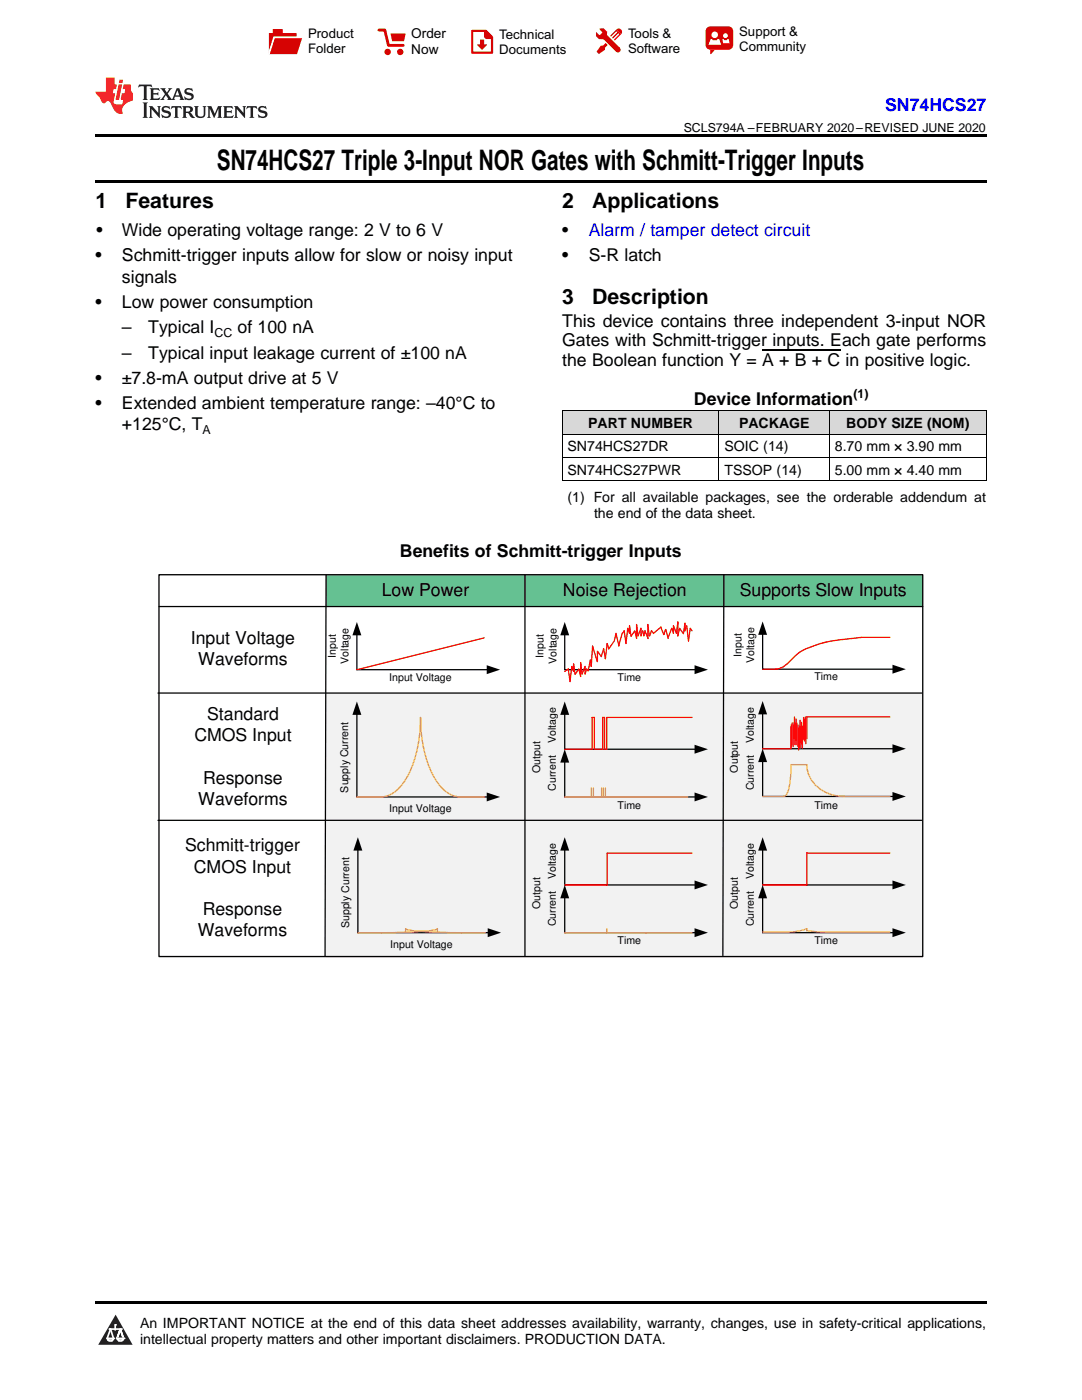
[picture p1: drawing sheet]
<svg xmlns="http://www.w3.org/2000/svg" width="216mm" height="279mm" viewBox="0 0 216 279" stroke-linecap="round" stroke-linejoin="round" font-family="sans-serif">
<g fill="#d8d8d8">
<path d="M112.2 82h31.3v4.7h-31.3z"/>
<path d="M143.5 82h22v4.7h-22z"/>
<path d="M165.5 82h31.3v4.7h-31.3z"/>
</g>
<path d="M23.1 262.4l3.4 6h-6.9z" fill-rule="evenodd" fill="#231f20"/>
<path d="M21.4 267.1h1.2l-.3 .5h-.3a.55 .55 0 0 1-.6-.5z" fill-rule="evenodd" fill="#fff"/>
<path d="M21.4 267.1h1.2l-.3 .5h-.3a.55 .55 0 0 1-.6-.5z" fill="none" stroke="#231f20" stroke-width=".34"/>
<path d="M21.4 267.1l1.2 .1-.3 .4h-.5z" fill="none" stroke="#fff" stroke-width=".34"/>
<path d="M23 265.3h.1" fill="none" stroke="#fff" stroke-width=".34"/>
<path d="M23 264.4v.9z" fill="#fff"/>
<path d="M23 264.4v.9z" fill="none" stroke="#fff" stroke-width=".34"/>
<circle cx="23" cy="264.4" r=".17" fill="#fff"/>
<path d="M21.9 265.2h.1" fill="none" stroke="#fff" stroke-width=".34"/>
<path d="M21.9 265.2h2.3z" fill="#fff"/>
<path d="M21.9 265.2h2.3z" fill="none" stroke="#fff" stroke-width=".34"/>
<circle cx="24.2" cy="265.2" r=".17" fill="#fff"/>
<path d="M23.3 267.1h.1" fill="none" stroke="#fff" stroke-width=".34"/>
<path d="M24 265.2l-.7 1.9z" fill-rule="evenodd" fill="#fff"/>
<path d="M24 265.2l-.7 1.9z" fill="none" stroke="#fff" stroke-width=".34"/>
<path d="M24 265.2l.7 1.9z" fill-rule="evenodd" fill="#fff"/>
<path d="M24 265.2l.7 1.9z" fill="none" stroke="#fff" stroke-width=".34"/>
<path d="M24.6 267.1h.1" fill="none" stroke="#fff" stroke-width=".34"/>
<circle cx="21.4" cy="267.1" r=".17" fill="#fff"/>
<path d="M22.1 265.2l-.7 1.9z" fill="#fff"/>
<path d="M22.1 265.2l-.7 1.9z" fill="none" stroke="#fff" stroke-width=".34"/>
<path d="M22.1 265.2l.5 1.9z" fill="#fff"/>
<path d="M22.1 265.2l.5 1.9z" fill="none" stroke="#fff" stroke-width=".34"/>
<circle cx="22.6" cy="267.1" r=".17" fill="#fff"/>
<path d="M23.4 267.1h1.3a.65 .65 0 0 1-.7 .5 .65 .65 0 0 1-.6-.5z" fill-rule="evenodd" fill="#fff"/>
<path d="M23.4 267.1h1.3a.65 .65 0 0 1-.7 .5 .65 .65 0 0 1-.6-.5z" fill="none" stroke="#231f20" stroke-width=".34"/>
<path d="M23.4 267.1h1.3l-.4 .5h-.6z" fill="none" stroke="#fff" stroke-width=".34"/>
<path d="M23.3 267.1h.1" fill="none" stroke="#fff" stroke-width=".34"/>
<circle cx="24.7" cy="267.1" r=".17" fill="#fff"/>
<path d="M19 259.7h177.8v.5h-177.8z" fill="#000"/>
<path d="M65.1 114.7h119v6.3h-119z" fill-rule="evenodd" fill="#65c192"/>
<path d="M65.1 138.3h119v52.8h-119z" fill-rule="evenodd" fill="#f2f2f2"/>
<path d="M31.7 114.7h152.4v76.2h-152.4z" fill="none" stroke="#000" stroke-width=".26"/>
<g fill="none" stroke="#000" stroke-width=".25">
<path d="M65.1 114.8l-.2 76M104.7 114.8v76M144.4 114.7l-.2 76M31.5 138.3h152.4M31.7 121h152.4M71.2 126.6v7.1h26.1M112.7 126.6v7.1h26.1M152.2 126.5v7.1h26.1M71.2 142.4v16.7h26.1M112.7 152v7.1h26.1M112.7 142.4v7.1h26.1M152.2 151.9v7.1h26.1"/>
<path d="M152.2 142.3v7.1h26.1M31.5 163.7h152.4M71.4 169.5v16.6h26.1M112.7 179.1v7h26.1M112.7 169.5v7.1h26.1M152.2 179.1v7h26.1M152.2 169.5v7.1h26.1"/>
</g>
<g fill="#000">
<path d="M71.2 124.1l.9 2.7h-1.8zM97.1 132.8l2.7 .9-2.7 .8zM112.7 124.1l.9 2.7h-1.8zM138.6 132.8l2.7 .9-2.7 .8zM152.2 124l.9 2.7h-1.8zM178.1 132.7l2.6 .9-2.6 .8zM71.2 140l.9 2.7h-1.8zM97.1 158.2l2.7 .9-2.7 .8zM112.7 140l.9 2.7h-1.8zM112.7 149.5l.9 2.7h-1.8zM138.6 158.2l2.7 .9-2.7 .8zM138.6 148.6l2.7 .9-2.7 .9z"/>
<path d="M152.2 139.9l.9 2.7h-1.8zM152.2 149.4l.9 2.7h-1.8zM178.1 158.1l2.6 .9-2.6 .8zM178.1 148.5l2.6 .9-2.6 .9zM71.4 167.1l.9 2.7h-1.8zM112.7 167.1l.9 2.7h-1.8zM112.7 176.6l.9 2.7h-1.8zM138.6 175.7l2.7 .9-2.7 .9zM152.2 167.1l.9 2.7h-1.8zM152.2 176.6l.9 2.7h-1.8zM178.1 175.7l2.6 .9-2.6 .9zM97.3 185.2l2.7 .9-2.7 .9z"/>
<path d="M138.6 185.2l2.7 .9-2.7 .9zM178.1 185.2l2.6 .9-2.6 .9z"/>
</g>
<path d="M71.2 159.1h4.8a6.2 6.2 0 0 0 4.9-3.5 24.2 24.2 0 0 0 3-12.4 23.1 23.1 0 0 0 3.7 13.4 5.7 5.7 0 0 0 4.2 2.5h4.8M157.8 152.6h3.2a6.8 6.8 0 0 0 6.3 6.3l1.1 .1M80.9 186.1v-.8l.2 .2a53.7 53.7 0 0 0 10.9 .6h4.8M87.3 186.1v-.8l-.1 .2a53.7 53.7 0 0 1-11 .6h-4.8M112.7 186.1h25.4M121.1 185.3v.8" fill="none" stroke="#ffc000" stroke-width=".26"/>
<g fill="none" stroke="#f00" stroke-width=".25">
<path d="M96.6 127.3l-25.4 6.4M114.1 133l-.4 3-.3-2.5-.7 .5M114.2 133l.2 1v-1.5l.4 2.1M115.5 133.6l-.7 .9M115.5 133.5l.4 1.5v-2.8l.2 2.3 .6-1.5v1.5l.3-1M119.2 132.1l-1-3.2-.2 4.1-.2-1.3-.4 2.2-.3-.4M119.2 129.9v2.1M119.3 130l.6 1M121.5 129.4l-.3-1-.4 3.1-.4-2.1-.4 1.7M122.5 128l-1 1.5M122.6 127.9l.3-1.5 .6 2.5M124.2 126.4l-.8 2.5"/>
<path d="M125.3 125.4l-.4 3-.3-2.5-.4 .5M125.3 125.4l.3 1v-1.5l.3 2.1M126.6 126l-.6 .9M126.7 125.9l.3 1.5v-2.8l.3 2.3 .6-1.5v1.5l.3-1M128.3 125.9l.2 1M128.7 125.9l.6 1.5M128.7 125.9l-.3 1M129.6 126.9l-.3-2.3v2.8M130 125.9l-.3 1M130 125.9l.4 .5M131.8 125.1l.6 1.6M131.9 125.1l-1.4 1.2"/>
<path d="M132.8 125.6l-.3 1M132.8 125.6l.5 1.8M134 125.4l-.6 1.7M135.6 125.4l-.3 1.5v-2.8l-.3 2.3-.6-1.5v1.5l-.3-1M135.7 125.5l.6 .9M137 124.9l-.3 1v-1.5l-.3 2.1M137 124.9l.4 3 .3-2.5 .4 .5M152.2 133.6h2.4M171.9 127.2h5.7M112.7 149.5h5.5v-6.3h.4v6.3M118.7 149.5h1.6v-6.3h.3v6.3M121.1 143.2v6.3h-.4"/>
<path d="M121.2 143.2h16.9M157.8 145.1v4.3h-5.6M157.9 144.7v4.3M158.1 144.3v4.3M158.2 144.7v4.3M158.4 144.2v4.4M158.5 143.1v4.3M158.7 144.3v4.3M158.8 143.5v4.3M159 144.3v4.3M159.2 144.7v4.3M159.4 145.3v4.4"/>
<path d="M159.6 144.9v4.4M159.6 143.7v4.4M159.8 144.9v4.4M160 144.1v4.4M160.1 144.9v4.4M160.3 143.2v4.3M160.5 143.5v4.4M160.7 143.1v4.3M160.8 144.1v4.3M177.6 143.1h-16.6v4.3M138.1 170.3h-16.9v6.3h-8.5M161 170.2v6.4h-8.8"/>
<path d="M161 170.3h16.6"/>
</g>
<path d="M112.7 159.1h24.6M118 157.3v1.8M118.4 157.3v1.8M120 157.3v1.8M120.4 157.3v1.8M120.8 157.3v1.8M157.8 152.6v2.2l-.2 1.9a2.87 2.87 0 0 1-1.2 2.3h-4.2M168.4 159h9.2M161 185.3l-1.5 .5-1.4 .2h-5.9M161 185.4v.3l3.1 .3h13.5" fill="none" stroke="#ffc000" stroke-width=".25"/>
<path d="M171.9 127.2a34 34 0 0 0-11 2.2 11.6 11.6 0 0 0-3.9 3.2 3.6 3.6 0 0 1-2.4 1" fill="none" stroke="#f00" stroke-width=".26"/>
<path d="M112.2 95.9h84.6M112.2 91.3h84.6M112.2 86.6h84.6M112.2 82h84.6M112.2 82v14M143.5 82v14M165.5 82v14M196.8 82v14" fill="none" stroke="#000" stroke-width=".2"/>
<path d="M19 35.9h177.8v.5h-177.8zM19 26.8h177.8v.6h-177.8z" fill="#000"/>
<path d="M27.7 16.9l-.1 .6 .6-.3h.5v.2v2.2l-.2 .4h1l-.2-.4v-2.2v-.2h.5l.6 .3-.2-.6zM29.9 17.6l.2 .4v1.6l-.2 .4h1.9l.1-.6a1.09 1.09 0 0 1-1.3 .1v-.6h.6l.4 .2v-.7l-.2 .2h-.8v-.6l.2-.1a1.01 1.01 0 0 1 1 .3l-.1-.6zM32 17.6l.9 1.2-1 1.2h.9l-.2-.3 .5-.7 .5 .7-.3 .3h1.7l-.2-.3 .1-.4h1l.1 .4-.2 .3h1l-.3-.4-.7-2h-.5l-1 2.2-.8-1.1 .9-1.1h-.9l.2 .2-.4 .7-.4-.7 .2-.2zM35.4 18l.4 1h-.8zM37 17.7a.66 .66 0 0 0-.2 .8 .66 .66 0 0 0 .6 .4l.7 .2 .1 .2a.8 .8 0 0 1-.7 .4 .8 .8 0 0 1-.7-.5l.1 .8 .2-.2a.94 .94 0 0 0 1.1 .1 .94 .94 0 0 0 .4-.9 1.48 1.48 0 0 0-1.3-.6v-.4a1.1 1.1 0 0 1 1.2 .2l-.2-.6-.2 .1-.5-.1zM28.5 20.4l.2 .4v2.3l-.2 .4h1l-.2-.4v-2.3l.2-.4zM29.7 21.2l.2 .4v1.5l-.2 .4h.8l-.3-.4 .1-1.3 1.6 1.8v-2l.2-.4h-.7l.2 .2v1.1l-1.2-1.3zM32.5 21.3a.66 .66 0 0 0-.2 .8 .66 .66 0 0 0 .6 .4l.6 .2 .2 .2a.8 .8 0 0 1-.8 .4 .8 .8 0 0 1-.7-.5l.2 .7 .2-.1a.94 .94 0 0 0 1 .1 .94 .94 0 0 0 .5-1 1.47 1.47 0 0 0-1.3-.6l-.1-.3a1.1 1.1 0 0 1 1.3 .2l-.2-.6-.2 .1-.5-.2zM34.3 21.2l-.2 .6a.64 .64 0 0 1 .8-.3v1.6l-.2 .4h1l-.3-.4 .1-1.6a.66 .66 0 0 1 .8 .3l-.2-.6zM36.3 21.2l.3 .4v1.5l-.3 .4h1l-.2-.2v-.7h.5l.1 .1a.8 .8 0 0 0 1.2 .7l-1-1a.62 .62 0 0 0 .6-.5 .62 .62 0 0 0-.6-.7zM37.1 21.5h.1a.48 .48 0 0 1 .6 0 .48 .48 0 0 1 .1 .6l-.2 .1-.6 .1zM38.7 21.2l.2 .2a2.29 2.29 0 0 0 .4 2 1.05 1.05 0 0 0 1.7-.7v-1.3l.2-.2h-.8l.2 .4v1.1a.61 .61 0 0 1-.6 .6 .61 .61 0 0 1-.6-.6v-1.1l.3-.4zM41.3 21.2l.3 .4v1.5l-.3 .4h.8l-.2-.4v-1.4l.8 1.9 .9-1.9v1.4l-.2 .4h.9l-.2-.4v-1.5l.2-.4h-.8l-.7 1.5-.6-1.5zM44.5 21.2l.2 .4v1.5l-.2 .4h1.9l.2-.6a1.1 1.1 0 0 1-1.4 .2v-.7h.6l.4 .2v-.6l-.2 .1-.8 .1v-.6l.2-.1a1.02 1.02 0 0 1 1.1 .2l-.2-.5zM46.7 21.2l.2 .4v1.5l-.2 .4h.8l-.3-.4 .1-1.3 1.6 1.8v-2l.2-.4h-.7l.2 .2v1.1l-1.2-1.3zM49.3 21.2l-.1 .6a.64 .64 0 0 1 .8-.3v1.6l-.3 .4h1l-.2-.4v-1.6a.66 .66 0 0 1 .8 .3l-.1-.6zM51.7 21.3a.66 .66 0 0 0-.2 .7 .66 .66 0 0 0 .7 .5l.6 .2 .1 .2a.8 .8 0 0 1-.7 .4 .8 .8 0 0 1-.7-.5l.1 .7 .2-.1a.94 .94 0 0 0 1.1 .1 .94 .94 0 0 0 .4-1 1.48 1.48 0 0 0-1.2-.6l-.1-.3a1.1 1.1 0 0 1 1.2 .2l-.2-.6-.1 .1-.6-.2z" fill="#231f20"/>
<path d="M21.1 15.5v2.8h-2v.4l.9 .9a.96 .96 0 0 0 1 1 .59 .59 0 0 1 .5-.4 .59 .59 0 0 1 .5 .3l.4 .8a1.61 1.61 0 0 0 2.1 1.3 1.63 1.63 0 0 1 1.1-2.2l.9-.3v-1.5a1.6 1.6 0 0 1-.4-1.7h-1.4l-.2 .9h.5l-.2 .8h-.5l-.2 1v.3h.5l-.2 .9h-.7a.74 .74 0 0 1-1-.6l.3-1.6h-.5l.2-.8h.5l.1-.9h-.4v-1.4zM23.7 16.9l-.7 3h.8l.6-3zM23.8 15.9l-.1 .7h.7l.2-.7z" fill="#ee1d23"/>
<g fill="#d60000">
<path d="M54.4 5.8h2v.8h2.8v4.2h-5.5v-4.2h.7z" fill-rule="evenodd"/>
<path d="M54.7 7.5h5.6l-1 3.3h-5.6z" fill-rule="evenodd"/>
</g>
<path d="M54.6 7.4h5.8l-.1 .1h-5.5l-1.1 3.3z" fill-rule="evenodd" fill="#fff"/>
<path d="M54.6 7.4h5.8l-.1 .1h-5.5l-1.1 3.3z" fill="none" stroke="#fff" stroke-width=".2"/>
<path d="M75.6 6h1.2l.7 3.1h3" fill="none" stroke="#d60000" stroke-width=".56"/>
<g fill="#d60000">
<path d="M77.9 6.7h3.1l-.4 1.5h-2.3z" fill-rule="evenodd"/>
<circle cx="77.3" cy="10.4" r=".64"/>
<circle cx="79.9" cy="10.4" r=".64"/>
</g>
<path d="M94.2 6.2h2.7l1.3 1.2v3.1h-4z" fill="none" stroke="#d60000" stroke-width=".44"/>
<g fill="#d60000">
<path d="M95.8 7.9h.8v1h.6l-1 1.1-1-1v-.1h.6z" fill-rule="evenodd"/>
<path d="M96.6 6.2h.3l1.3 1.2v.4h-1.3l-.3-.4z" fill-rule="evenodd"/>
<path d="M119.6 5.7h.9l.6 .6 .1 .7 2.5 2.5-.8 .8-2.3-2.3-1.1-.2-.6-.6v-.8l.7 .6 .5-.4v-.2l-.4-.5z" fill-rule="evenodd"/>
<path d="M119.9 9.1h.4l.5-.5 .4 .4-.5 .5v.4l-1.2 .9-.5-.5z" fill-rule="evenodd"/>
<path d="M123 5.9a.67 .67 0 0 1 .9 0 .67 .67 0 0 1 0 .9z" fill-rule="evenodd"/>
<path d="M123 5.9l.9 .9-1.2 1.2h-.2l.1-.2 .9-.9 .1-.2h-.3l-.9 1h-.2v-.2l.9-1 .1-.2h-.3l-.9 1h-.2v-.2z" fill-rule="evenodd"/>
<circle cx="123.3" cy="9.9" r=".54"/>
</g>
<path d="M121.1 6.3l-.1 .7" fill="none" stroke="#d60000" stroke-width=".2"/>
<g fill="#d60000">
<path d="M141.1 5.5l.6-.2h3.6a.95 .95 0 0 1 1 .9v2.8a.95 .95 0 0 1-1 .9h-3.6a.95 .95 0 0 1-.9-.9v-2.8z" fill-rule="evenodd"/>
<path d="M141.7 9.9h.9l-.7 .9h-.2z" fill-rule="evenodd"/>
</g>
<g fill="#fff">
<path d="M144.3 8.6h1.3z"/>
<path d="M141.8 7.8h.3l.1 .2h.8l.2-.2h.3l.4 1.1h-2.5z" fill-rule="evenodd"/>
<path d="M144.2 7.8h.2l.2 .2h.4l.2-.2h.2l.2 .8h-1.3z" fill-rule="evenodd"/>
<circle cx="142.6" cy="6.9" r=".65"/>
<circle cx="144.8" cy="7.1" r=".48"/>
</g>
<path d="M152.1 69.9h15.6" fill="none" stroke="#000" stroke-width=".25"/>
<text font-size="5.6" x="43.3" y="33.9">SN74HCS27 Triple 3-Input NOR Gates with Schmitt-Trigger Inputs</text>
<g font-size="4.2">
<text x="19" y="41.5">1</text>
<text x="25" y="41.5">Features</text>
<text x="112.2" y="41.5">2</text>
<text x="118.2" y="41.5">Applications</text>
<text x="112.2" y="60.6">3</text>
<text x="118.2" y="60.6">Description</text>
</g>
<text font-size="3.5" fill="#00f" x="176.6" y="22.2">SN74HCS27</text>
<g font-size="3.5">
<text x="19.2" y="47.2">•</text>
<text x="24.3" y="47.2">Wide operating voltage range: 2 V to 6 V</text>
<text x="112.2" y="47.2">•</text>
<text x="19" y="52.2">•</text>
<text x="24.3" y="52.2">Schmitt-trigger inputs allow for slow or noisy input</text>
<text x="112.2" y="52.2">•</text>
<text x="117.5" y="52.2">S-R latch</text>
<text x="24.3" y="56.4">signals</text>
<text x="19" y="61.4">•</text>
<text x="24.3" y="61.4">Low power consumption</text>
<text x="112.2" y="65.3">This device contains three independent 3-input NOR</text>
<text x="24.3" y="66.5">–</text>
<text x="24.3" y="71.6">–</text>
<text x="29.6" y="66.5">Typical I</text>
<text x="29.6" y="71.6">Typical input leakage current of ±100 nA</text>
<text x="47.4" y="66.5">of 100 nA</text>
<text x="112.2" y="69.1">Gates with Schmitt-trigger inputs. Each gate performs</text>
<text x="19" y="76.6">•</text>
<text x="24.3" y="76.6">±7.8-mA output drive at 5 V</text>
<text x="112.2" y="73">the Boolean function Y = A + B + C in positive logic.</text>
<text x="19" y="81.6">•</text>
<text x="24.3" y="81.6">Extended ambient temperature range: –40°C to</text>
<text x="138.5" y="80.8">Device Information</text>
<text x="24.3" y="85.8">+125°C, T</text>
<text x="79.8" y="111.2">Benefits of Schmitt-trigger Inputs</text>
<text x="76.2" y="119">Low Power</text>
<text x="112.3" y="119">Noise Rejection</text>
<text x="147.6" y="118.9">Supports Slow Inputs</text>
<text x="38.1" y="128.5">Input Voltage</text>
<text x="39.6" y="132.8">Waveforms</text>
<text x="41.3" y="143.7">Standard</text>
<text x="38.8" y="147.9">CMOS Input</text>
<text x="39.6" y="160.6">Waveforms</text>
<text x="40.5" y="156.4">Response</text>
<text x="36.9" y="169.9">Schmitt-trigger</text>
<text x="38.7" y="174.1">CMOS Input</text>
<text x="40.5" y="182.6">Response</text>
<text x="39.5" y="186.8">Waveforms</text>
</g>
<text font-size="3.5" fill="#0000c8" x="117.5" y="47.2">Alarm / tamper detect circuit</text>
<g font-size="2.8">
<text x="117.4" y="85.4">PART NUMBER</text>
<text x="147.5" y="85.4">PACKAGE</text>
<text x="168.9" y="85.4">BODY SIZE (NOM)</text>
<text x="113.2" y="90.1">SN74HCS27DR</text>
<text x="113.2" y="94.7">SN74HCS27PWR</text>
<text x="144.6" y="90.1">SOIC (14)</text>
<text x="144.6" y="94.7">TSSOP (14)</text>
<text x="166.6" y="90.1">8.70 mm × 3.90 mm</text>
<text x="166.6" y="94.7">5.00 mm × 4.40 mm</text>
<text x="113.2" y="100.2">(1) For all available packages, see the orderable addendum at</text>
<text x="118.5" y="103.4">the end of the data sheet.</text>
<text x="27.9" y="265">An IMPORTANT NOTICE at the end of this data sheet addresses availability, warranty, changes, use in safety-critical applications,</text>
<text x="27.9" y="268.2">intellectual property matters and other important disclaimers. PRODUCTION DATA.</text>
</g>
<g font-size="2.7">
<text x="82.1" y="7.7">Order</text>
<text x="82.1" y="10.7">Now</text>
</g>
<g font-size="2.6">
<text x="61.5" y="7.6">Product</text>
<text x="61.5" y="10.6">Folder</text>
<text x="99.6" y="7.8">Technical</text>
<text x="99.6" y="10.8">Documents</text>
<text x="125.3" y="7.6">Tools &amp;</text>
<text x="125.3" y="10.6">Software</text>
<text x="147.5" y="7.2">Support &amp;</text>
<text x="147.5" y="10.2">Community</text>
</g>
<g font-size="2.5">
<text x="136.4" y="26.3">SCLS794A –FEBRUARY 2020–REVISED JUNE 2020</text>
<text x="42.8" y="67.2">CC</text>
<text x="170.3" y="79.3">(1)</text>
<text x="40.4" y="86.5">A</text>
</g>
<g font-size="2.1">
<text x="67" y="131.2" transform="rotate(-90 67 131.2)">Input</text>
<text x="108.5" y="131.2" transform="rotate(-90 108.5 131.2)">Input</text>
<text x="148" y="131.1" transform="rotate(-90 148 131.1)">Input</text>
<text x="69.5" y="132.5" transform="rotate(-90 69.5 132.5)">Voltage</text>
<text x="77.7" y="135.9">Input Voltage</text>
<text x="111" y="132.5" transform="rotate(-90 111 132.5)">Voltage</text>
<text x="123.2" y="135.9">Time</text>
<text x="150.5" y="132.4" transform="rotate(-90 150.5 132.4)">Voltage</text>
<text x="162.5" y="135.8">Time</text>
<text x="110.9" y="148.4" transform="rotate(-90 110.9 148.4)">Voltage</text>
<text x="150.4" y="148.3" transform="rotate(-90 150.4 148.3)">Voltage</text>
<text x="107.8" y="154.3" transform="rotate(-90 107.8 154.3)">Output</text>
<text x="147.3" y="154.2" transform="rotate(-90 147.3 154.2)">Output</text>
<text x="69.5" y="158.2" transform="rotate(-90 69.5 158.2)">Supply Current</text>
<text x="110.9" y="157.8" transform="rotate(-90 110.9 157.8)">Current</text>
<text x="123.2" y="161.5">Time</text>
<text x="150.4" y="157.7" transform="rotate(-90 150.4 157.7)">Current</text>
<text x="162.5" y="161.4">Time</text>
<text x="77.7" y="162.1">Input Voltage</text>
<text x="110.9" y="175.4" transform="rotate(-90 110.9 175.4)">Voltage</text>
<text x="150.4" y="175.4" transform="rotate(-90 150.4 175.4)">Voltage</text>
<text x="69.7" y="185.3" transform="rotate(-90 69.7 185.3)">Supply Current</text>
<text x="107.8" y="181.4" transform="rotate(-90 107.8 181.4)">Output</text>
<text x="110.9" y="184.9" transform="rotate(-90 110.9 184.9)">Current</text>
<text x="147.3" y="181.4" transform="rotate(-90 147.3 181.4)">Output</text>
<text x="150.4" y="184.9" transform="rotate(-90 150.4 184.9)">Current</text>
<text x="77.9" y="189.2">Input Voltage</text>
<text x="123.2" y="188.5">Time</text>
<text x="162.5" y="188.4">Time</text>
</g>
</svg>
